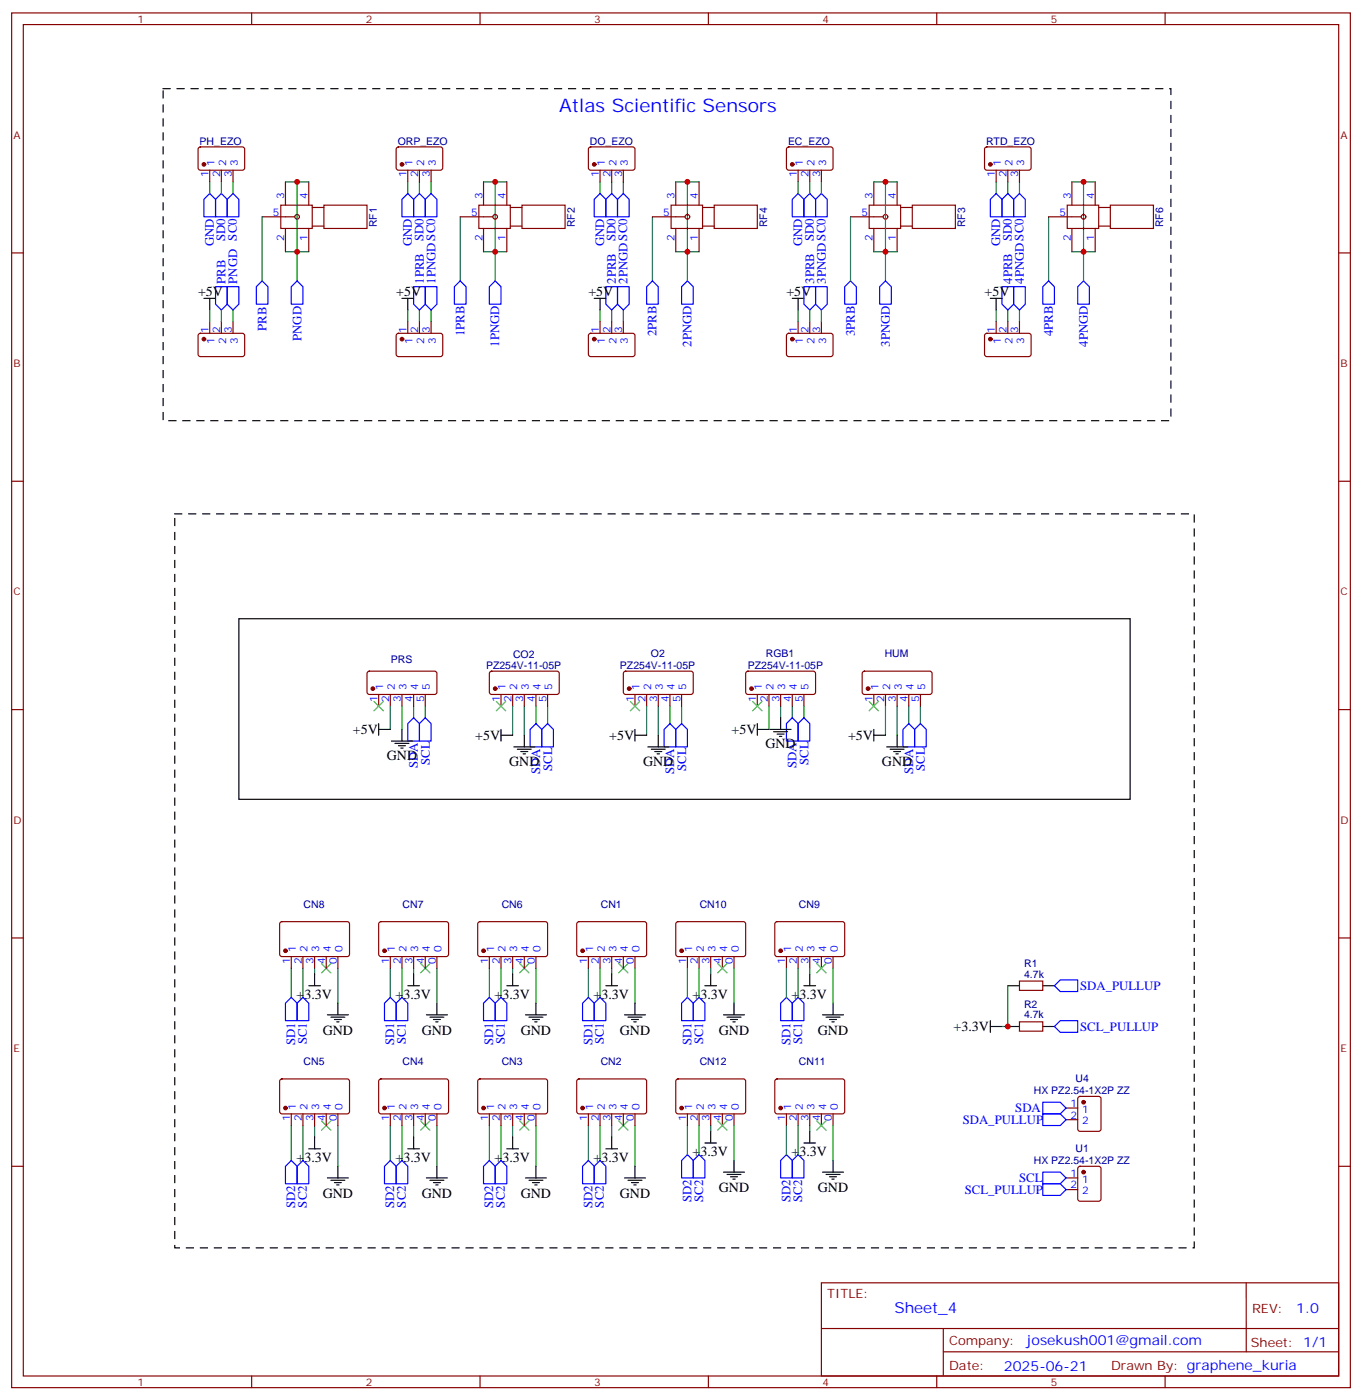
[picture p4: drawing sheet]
<svg xmlns="http://www.w3.org/2000/svg" width="412mm" height="424mm" viewBox="0 0 412 424" stroke-linecap="round" stroke-linejoin="round" font-family="sans-serif">
<g fill="none" stroke="#870000" stroke-width=".35">
<path d="M3.5 3.9h405.4v416.3h-405.4zM7.1 7.4h398.2v409.3h-398.2zM76.2 3.9v3.5M145.3 3.9v3.5M214.5 3.9v3.5M283.6 3.9v3.5M352.8 3.9v3.5M60.2 44.7l.5-.2h13l.4 .7-.1 5.9-.6 .4h-13l-.4-.7v-5.6zM63.5 51.5v3.6M67 51.5v3.6M70.6 51.5v3.6M86.4 55.1v7"/>
<path d="M93.5 55.1v7M120.2 44.7l.4-.2h13l.5 .7-.1 5.9-.7 .4h-12.9l-.5-.7v-5.6zM123.5 51.5v3.6M127 51.5v3.6M130.5 51.5v3.6M146.4 55.1v7M153.5 55.1v7M178.4 44.7l.5-.2h12.9l.5 .7-.1 5.9-.6 .4h-13l-.4-.7v-5.6zM181.7 51.5v3.6M185.2 51.5v3.6M188.7 51.5v3.6M204.6 55.1v7"/>
<path d="M211.7 55.1v7M238.4 44.7l.4-.2h13l.4 .7v5.9l-.7 .4h-12.9l-.5-.7v-5.6zM241.7 51.5v3.6M245.2 51.5v3.6M248.7 51.5v3.6M264.6 55.1v7M271.6 55.1v7M298.3 44.7l.5-.2h13l.4 .7-.1 5.9-.6 .4h-13l-.4-.7v-5.6zM301.6 51.5v3.6M305.2 51.5v3.6M308.7 51.5v3.6M324.6 55.1v7"/>
<path d="M331.6 55.1v7M3.5 76.6h3.6M79.4 65.7h9.9M85 62.1h9.5v7.1h-9.5zM86.4 69.2v7M93.5 69.2v7M94.5 62.8h3.6M94.5 68.5h3.6M98.1 62.1h13v7.1h-13zM139.3 65.7h9.9M145 62.1h9.5v7.1h-9.5zM146.4 69.2v7"/>
<path d="M153.5 69.2v7M154.5 62.8h3.5M154.5 68.5h3.5M158 62.1h13.1v7.1h-13.1zM197.6 65.7h9.8M203.2 62.1h9.5v7.1h-9.5zM204.6 69.2v7M211.7 69.2v7M212.7 62.8h3.6M212.7 68.5h3.6M216.3 62.1h13v7.1h-13zM257.5 65.7h9.9"/>
<path d="M263.2 62.1h9.5v7.1h-9.5zM264.6 69.2v7M271.6 69.2v7M272.7 62.8h3.5M272.7 68.5h3.5M276.2 62.1h13.1v7.1h-13.1zM317.5 65.7h9.9M323.1 62.1h9.6v7.1h-9.6zM324.6 69.2v7M331.6 69.2v7M332.7 62.8h3.5M332.7 68.5h3.5"/>
<path d="M336.2 62.1h13v7.1h-13zM405.3 76.6h3.6M63.5 97.4v3.5M67 97.4v3.5M70.6 97.4v3.5M123.5 97.4v3.5M127 97.4v3.5M130.5 97.4v3.5M181.7 97.4v3.5M185.2 97.4v3.5M188.7 97.4v3.5M241.7 97.4v3.5"/>
<path d="M245.2 97.4v3.5M248.7 97.4v3.5M301.6 97.4v3.5M305.2 97.4v3.5M308.7 97.4v3.5M60.2 101.1l.5-.2 13 .1 .4 .6-.1 6-.6 .4-13-.1-.4-.6v-5.7zM120.2 101.1l.4-.2 13 .1 .5 .6-.1 6-.7 .4-12.9-.1-.5-.6v-5.7zM178.4 101.1l.5-.2 12.9 .1 .5 .6-.1 6-.6 .4-13-.1-.4-.6v-5.7zM238.4 101.1l.4-.2 13 .1 .4 .6v6l-.7 .4-12.9-.1-.5-.6v-5.7zM298.3 101.1l.5-.2 13 .1 .4 .6-.1 6-.6 .4-13-.1-.4-.6v-5.7zM3.5 145.7h3.6M405.3 145.7h3.6"/>
<path d="M3.5 214.9h3.6M111.4 203.4l.4-.2 20.1 .1 .4 .6-.1 6-.6 .4-20-.1-.5-.6v-5.7zM114.7 210.3v3.5M118.2 210.3v3.5M121.7 210.3v3.5M125.2 210.3v3.5M128.8 210.3v3.5M148.4 203.4l.5-.2 20 .1 .4 .6v6l-.7 .4-20-.1-.4-.6v-5.7zM151.7 210.3v3.5M155.2 210.3v3.5M158.7 210.3v3.5M162.3 210.3v3.5"/>
<path d="M165.8 210.3v3.5M189 203.4l.4-.2 20.1 .1 .4 .6-.1 6-.6 .4-20-.1-.5-.6v-5.7zM192.3 210.3v3.5M195.8 210.3v3.5M199.3 210.3v3.5M202.8 210.3v3.5M206.4 210.3v3.5M226 203.4l.5-.2 20 .1 .4 .6v6l-.7 .4-20-.1-.4-.6v-5.7zM229.3 210.3v3.5M232.8 210.3v3.5M236.4 210.3v3.5M239.9 210.3v3.5"/>
<path d="M243.4 210.3v3.5M261.3 203.4l.5-.2 20 .1 .4 .6v6l-.7 .4-20-.1-.4-.6v-5.7zM264.6 210.3v3.5M268.1 210.3v3.5M271.6 210.3v3.5M275.2 210.3v3.5M278.7 210.3v3.5M405.3 214.9h3.6M84.9 279.3l.5-.2h20l.4 .7v9.4l-.7 .5-20-.1-.4-.6v-9.2zM114.9 279.3l.5-.2h20l.4 .7v9.4l-.7 .5-20-.1-.4-.6v-9.2zM144.9 279.3l.4-.2h20.1l.4 .7-.1 9.4-.6 .5-20-.1-.5-.6v-9.2zM174.9 279.3l.4-.2h20.1l.4 .7-.1 9.4-.6 .5-20-.1-.5-.6v-9.2z"/>
<path d="M204.8 279.3l.5-.2h20l.5 .7-.1 9.4-.6 .5-20.1-.1-.4-.6v-9.2zM234.8 279.3l.5-.2h20l.5 .7-.1 9.4-.6 .5-20.1-.1-.4-.6v-9.2zM3.5 284h3.6M88.2 289.7v3.5M91.7 289.7v3.5M95.2 289.7v3.5M98.8 289.7v3.5M102.3 289.7v3.5M118.2 289.7v3.5M121.7 289.7v3.5M125.2 289.7v3.5M128.8 289.7v3.5"/>
<path d="M132.3 289.7v3.5M148.2 289.7v3.5M151.7 289.7v3.5M155.2 289.7v3.5M158.7 289.7v3.5M162.3 289.7v3.5M178.2 289.7v3.5M181.7 289.7v3.5M185.2 289.7v3.5M188.7 289.7v3.5M192.3 289.7v3.5M208.1 289.7v3.5"/>
<path d="M211.7 289.7v3.5M215.2 289.7v3.5M218.7 289.7v3.5M222.2 289.7v3.5M238.1 289.7v3.5M241.7 289.7v3.5M245.2 289.7v3.5M248.7 289.7v3.5M252.2 289.7v3.5M308.7 297.1h7v2.8h-7zM405.3 284h3.6M308.7 309.4h7v2.8h-7z"/>
<path d="M84.9 326.9l.5-.2 20 .1 .4 .6v9.5l-.7 .4-20-.1-.4-.6v-9.2zM88.2 337.3v3.5M91.7 337.3v3.5M95.2 337.3v3.5M98.8 337.3v3.5M102.3 337.3v3.5M114.9 326.9l.5-.2 20 .1 .4 .6v9.5l-.7 .4-20-.1-.4-.6v-9.2zM118.2 337.3v3.5M121.7 337.3v3.5M125.2 337.3v3.5M128.8 337.3v3.5M132.3 337.3v3.5"/>
<path d="M144.9 326.9l.4-.2 20.1 .1 .4 .6-.1 9.5-.6 .4-20-.1-.5-.6v-9.2zM148.2 337.3v3.5M151.7 337.3v3.5M155.2 337.3v3.5M158.7 337.3v3.5M162.3 337.3v3.5M174.9 326.9l.4-.2 20.1 .1 .4 .6-.1 9.5-.6 .4-20-.1-.5-.6v-9.2zM178.2 337.3v3.5M181.7 337.3v3.5M185.2 337.3v3.5M188.7 337.3v3.5M192.3 337.3v3.5"/>
<path d="M204.8 326.9l.5-.2 20 .1 .5 .6-.1 9.5-.6 .4-20.1-.1-.4-.6v-9.2zM208.1 337.3v3.5M211.7 337.3v3.5M215.2 337.3v3.5M218.7 337.3v3.5M222.2 337.3v3.5M234.8 326.9l.5-.2 20 .1 .5 .6-.1 9.5-.6 .4-20.1-.1-.4-.6v-9.2zM238.1 337.3v3.5M241.7 337.3v3.5M245.2 337.3v3.5M248.7 337.3v3.5M252.2 337.3v3.5"/>
<path d="M322.8 335.5h3.5M322.8 339.1h3.5M326.6 332.2l.4-.2h5.7l.6 .4 .1 9.5-.5 .6-5.9 .1-.6-.5-.1-9.4zM3.5 353.2h3.6M322.8 356.7h3.5M326.6 353.4l.4-.2h5.7l.6 .4 .1 9.4-.5 .7h-5.9l-.6-.4-.1-9.4zM405.3 353.2h3.6M322.8 360.2h3.5M248.7 388.4h156.6v28.3h-156.6zM377.3 388.5v20.8M76.2 416.7v3.5M145.3 416.7v3.5"/>
<path d="M214.5 416.7v3.5M248.7 402.3h156.5M283.6 416.7v3.5M285.6 409.3h119.6M285.6 402.3v14.1M352.8 416.7v3.5"/>
<circle cx="90" cy="65.7" r=".71"/>
<circle cx="149.9" cy="65.7" r=".71"/>
<circle cx="208.1" cy="65.7" r=".71"/>
<circle cx="268.1" cy="65.7" r=".71"/>
<circle cx="328.1" cy="65.7" r=".71"/>
</g>
<g fill="#870000" stroke="#870000" stroke-width=".35">
<circle cx="328.1" cy="333.8" r=".53"/>
<circle cx="328.1" cy="354.9" r=".53"/>
<circle cx="227.5" cy="208.5" r=".53"/>
<circle cx="112.9" cy="208.5" r=".53"/>
<circle cx="262.8" cy="208.5" r=".53"/>
<circle cx="190.5" cy="208.5" r=".53"/>
<circle cx="149.9" cy="208.5" r=".53"/>
<circle cx="86.4" cy="287.9" r=".53"/>
<circle cx="116.4" cy="287.9" r=".53"/>
<circle cx="146.4" cy="287.9" r=".53"/>
<circle cx="86.4" cy="335.5" r=".53"/>
<circle cx="116.4" cy="335.5" r=".53"/>
<circle cx="146.4" cy="335.5" r=".53"/>
<circle cx="176.4" cy="335.5" r=".53"/>
<circle cx="176.4" cy="287.9" r=".53"/>
<circle cx="61.7" cy="49.8" r=".53"/>
<circle cx="61.7" cy="102.7" r=".53"/>
<circle cx="121.7" cy="102.7" r=".53"/>
<circle cx="121.7" cy="49.8" r=".53"/>
<circle cx="239.9" cy="49.8" r=".53"/>
<circle cx="239.9" cy="102.7" r=".53"/>
<circle cx="179.9" cy="102.7" r=".53"/>
<circle cx="179.9" cy="49.8" r=".53"/>
<circle cx="299.9" cy="102.7" r=".53"/>
<circle cx="299.9" cy="49.8" r=".53"/>
<circle cx="236.4" cy="287.9" r=".53"/>
<circle cx="206.4" cy="287.9" r=".53"/>
<circle cx="236.4" cy="335.5" r=".53"/>
<circle cx="206.4" cy="335.5" r=".53"/>
</g>
<g fill="none" stroke="#00f" stroke-width=".35">
<path d="M63.5 58.6l1.8 1.8v5.3h-3.6v-5.3zM67 58.6l1.8 1.8v5.3h-3.5v-5.3zM70.6 58.6l1.7 1.8v5.3h-3.5v-5.3zM123.5 58.6l1.7 1.8v5.3h-3.5v-5.3zM127 58.6l1.8 1.8v5.3h-3.6v-5.3zM130.5 58.6l1.8 1.8v5.3h-3.5v-5.3zM181.7 58.6l1.7 1.8v5.3h-3.5v-5.3zM185.2 58.6l1.8 1.8v5.3h-3.6v-5.3zM188.7 58.6l1.8 1.8v5.3h-3.5v-5.3zM241.7 58.6l1.7 1.8v5.3h-3.5v-5.3zM245.2 58.6l1.7 1.8v5.3h-3.5v-5.3zM248.7 58.6l1.8 1.8v5.3h-3.6v-5.3z"/>
<path d="M301.6 58.6l1.8 1.8v5.3h-3.5v-5.3zM305.2 58.6l1.7 1.8v5.3h-3.5v-5.3zM308.7 58.6l1.7 1.8v5.3h-3.5v-5.3zM65.3 86.8h3.5v5.3l-1.8 1.8-1.7-1.8zM68.8 86.8h3.5v5.3l-1.7 1.8-1.8-1.8zM79.4 85.1l1.7 1.7v5.3h-3.5v-5.3zM90 85.1l1.7 1.7v5.3h-3.5v-5.3zM125.2 86.8h3.6v5.3l-1.8 1.8-1.8-1.8zM128.8 86.8h3.5v5.3l-1.8 1.8-1.7-1.8zM139.3 85.1l1.8 1.7v5.3h-3.5v-5.3zM149.9 85.1l1.8 1.7v5.3h-3.5v-5.3zM183.4 86.8h3.6v5.3l-1.8 1.8-1.8-1.8z"/>
<path d="M187 86.8h3.5v5.3l-1.8 1.8-1.7-1.8zM197.6 85.1l1.7 1.7v5.3h-3.5v-5.3zM208.1 85.1l1.8 1.7v5.3h-3.5v-5.3zM243.4 86.8h3.5v5.3l-1.7 1.8-1.8-1.8zM246.9 86.8h3.6v5.3l-1.8 1.8-1.8-1.8zM257.5 85.1l1.8 1.7v5.3h-3.5v-5.3zM268.1 85.1l1.8 1.7v5.3h-3.6v-5.3zM303.4 86.8h3.5v5.3l-1.7 1.8-1.8-1.8zM306.9 86.8h3.5v5.3l-1.7 1.8-1.8-1.8zM317.5 85.1l1.8 1.7v5.3h-3.6v-5.3zM328.1 85.1l1.7 1.7v5.3h-3.5v-5.3zM125.2 217.3l1.8 1.8v5.3h-3.5v-5.3z"/>
<path d="M127 219.1l1.8-1.8 1.7 1.8v5.3h-3.5zM162.3 219.1l1.7 1.8v5.3h-3.5v-5.3zM165.8 219.1l1.8 1.8v5.3h-3.6v-5.3zM202.8 219.1l1.8 1.8v5.3h-3.5v-5.3zM206.4 219.1l1.7 1.8v5.3h-3.5v-5.3zM239.9 217.3l1.8 1.8v5.3h-3.6v-5.3zM243.4 217.3l1.8 1.8v5.3h-3.5v-5.3zM275.2 219.1l1.7 1.8v5.3h-3.5v-5.3zM278.7 219.1l1.8 1.8v5.3h-3.6v-5.3zM319.3 298.5l1.7-1.8h5.3v3.5h-5.3zM86.4 303.8l1.8-1.8 1.8 1.8v5.3h-3.6zM90 303.8l1.7-1.8 1.8 1.8v5.3h-3.5z"/>
<path d="M116.4 303.8l1.8-1.8 1.7 1.8v5.3h-3.5zM121.7 302l1.8 1.8v5.3h-3.6v-5.3zM146.4 303.8l1.8-1.8 1.7 1.8v5.3h-3.5zM151.7 302l1.8 1.8v5.3h-3.6v-5.3zM178.2 302l1.7 1.8v5.3h-3.5v-5.3zM179.9 303.8l1.8-1.8 1.7 1.8v5.3h-3.5zM208.1 302l1.8 1.8v5.3h-3.5v-5.3zM211.7 302l1.7 1.8v5.3h-3.5v-5.3zM238.1 302l1.8 1.8v5.3h-3.5v-5.3zM241.7 302l1.7 1.8v5.3h-3.5v-5.3zM319.3 310.8l1.7-1.7h5.3v3.5h-5.3zM315.7 333.8h5.3l1.8 1.7-1.8 1.8h-5.3z"/>
<path d="M315.7 337.3h5.3l1.8 1.8-1.8 1.7h-5.3zM88.2 351.4l1.8 1.8v5.3h-3.6v-5.3zM91.7 351.4l1.8 1.8v5.3h-3.5v-5.3zM118.2 351.4l1.7 1.8v5.3h-3.5v-5.3zM121.7 351.4l1.8 1.8v5.3h-3.6v-5.3zM148.2 351.4l1.7 1.8v5.3h-3.5v-5.3zM151.7 351.4l1.8 1.8v5.3h-3.6v-5.3zM178.2 351.4l1.7 1.8v5.3h-3.5v-5.3zM181.7 351.4l1.7 1.8v5.3h-3.5v-5.3zM208.1 349.6l1.8 1.8v5.3h-3.5v-5.3zM211.7 349.6l1.7 1.8v5.3h-3.5v-5.3zM238.1 349.6l1.8 1.8v5.3h-3.5v-5.3z"/>
<path d="M241.7 349.6l1.7 1.8v5.3h-3.5v-5.3zM315.7 358.5h5.3l1.8 1.7-1.8 1.8h-5.3zM315.7 354.9h5.3l1.8 1.8-1.8 1.8h-5.3z"/>
</g>
<g fill="none" stroke="#3c3" stroke-width=".35">
<path d="M113.2 212.4l2.9 2.8M116.1 212.4l-2.9 2.8M150.3 212.4l2.8 2.8M153.1 212.4l-2.8 2.8M190.9 212.4l2.8 2.8M193.7 212.4l-2.8 2.8M227.9 212.4l2.8 2.8M230.7 212.4l-2.8 2.8M263.2 212.4l2.8 2.8M266 212.4l-2.8 2.8M97.4 291.8l2.8 2.8M100.2 291.8l-2.8 2.8"/>
<path d="M127.4 291.8l2.8 2.8M130.2 291.8l-2.8 2.8M157.3 291.8l2.9 2.8M160.2 291.8l-2.9 2.8M187.3 291.8l2.8 2.8M190.1 291.8l-2.8 2.8M217.3 291.8l2.8 2.8M220.1 291.8l-2.8 2.8M247.3 291.8l2.8 2.8M250.1 291.8l-2.8 2.8M97.4 339.4l2.8 2.8M100.2 339.4l-2.8 2.8"/>
<path d="M127.4 339.4l2.8 2.8M130.2 339.4l-2.8 2.8M157.3 339.4l2.9 2.8M160.2 339.4l-2.9 2.8M187.3 339.4l2.8 2.8M190.1 339.4l-2.8 2.8M217.3 339.4l2.8 2.8M220.1 339.4l-2.8 2.8M247.3 339.4l2.8 2.8M250.1 339.4l-2.8 2.8"/>
</g>
<g fill="none" stroke="#008700" stroke-width=".35">
<path d="M63.5 55.1v3.5M67 55.1v3.5M70.6 55.1v3.5M86.4 55.1h7.1M90 55.1v30M123.5 55.1v3.5M127 55.1v3.5M130.5 55.1v3.5M146.4 55.1h7.1M149.9 55.1v30M181.7 55.1v3.5M185.2 55.1v3.5"/>
<path d="M188.7 55.1v3.5M204.6 55.1h7.1M208.1 55.1v30M241.7 55.1v3.5M245.2 55.1v3.5M248.7 55.1v3.5M264.6 55.1h7M268.1 55.1v30M301.6 55.1v3.5M305.2 55.1v3.5M308.7 55.1v3.5M324.6 55.1h7"/>
<path d="M328.1 55.1v30M79.4 65.7v19.4M86.4 76.2h7.1M139.3 65.7v19.4M146.4 76.2h7.1M197.6 65.7v19.4M204.6 76.2h7.1M257.5 65.7v19.4M264.6 76.2h7M317.5 65.7v19.4M324.6 76.2h7M63.5 93.9v3.5"/>
<path d="M67 93.9v3.5M70.6 93.9v3.5M123.5 93.9v3.5M127 93.9v3.5M130.5 93.9v3.5M181.7 93.9v3.5M185.2 93.9v3.5M188.7 93.9v3.5M241.7 93.9v3.5M245.2 93.9v3.5M248.7 93.9v3.5M301.6 93.9v3.5"/>
<path d="M305.2 93.9v3.5M308.7 93.9v3.5M118.2 213.8v7.1M121.7 213.8v7.1M125.2 213.8v3.5M128.8 213.8v3.5M155.2 213.8v8.8M158.7 213.8v8.8M162.3 213.8v5.3M165.8 213.8v5.3M195.8 213.8v8.8M199.3 213.8v8.8"/>
<path d="M202.8 213.8v5.3M206.4 213.8v5.3M232.8 213.8v7.1M236.4 213.8v3.5M239.9 213.8v3.5M243.4 213.8v3.5M268.1 213.8v8.8M271.6 213.8v8.8M275.2 213.8v5.3M278.7 213.8v5.3M88.2 293.2v8.8M91.7 293.2v8.8"/>
<path d="M95.2 293.2v1.8M102.3 293.2v10.6M118.2 293.2v8.8M121.7 293.2v8.8M125.2 293.2v1.8M132.3 293.2v10.6M148.2 293.2v8.8M151.7 293.2v8.8M155.2 293.2v1.8M162.3 293.2v10.6M178.2 293.2v8.8M181.7 293.2v8.8"/>
<path d="M185.2 293.2v1.8M192.3 293.2v10.6M208.1 293.2v8.8M211.7 293.2v8.8M215.2 293.2v1.8M222.2 293.2v10.6M238.1 293.2v8.8M241.7 293.2v8.8M245.2 293.2v1.8M252.2 293.2v10.6M305.2 298.5v12.3h-1.8M88.2 340.8v10.6"/>
<path d="M91.7 340.8v10.6M95.2 340.8v3.5M102.3 340.8v12.4M118.2 340.8v10.6M121.7 340.8v10.6M125.2 340.8v3.5M132.3 340.8v12.4M148.2 340.8v10.6M151.7 340.8v10.6M155.2 340.8v3.5M162.3 340.8v12.4M178.2 340.8v10.6"/>
<path d="M181.7 340.8v10.6M185.2 340.8v3.5M192.3 340.8v12.4M208.1 340.8v8.8M211.7 340.8v8.8M215.2 340.8v1.8M222.2 340.8v10.6M238.1 340.8v8.8M241.7 340.8v8.8M245.2 340.8v1.8M252.2 340.8v10.6"/>
</g>
<g fill="none" stroke="#000" stroke-width=".35">
<path d="M61.7 90.3h3.6M63.5 90.3v3.6M121.7 90.3h3.5M123.5 90.3v3.6M179.9 90.3h3.5M181.7 90.3v3.6M239.9 90.3h3.5M241.7 90.3v3.6M299.9 90.3h3.5M301.6 90.3v3.6M72.3 187.4h269.9v54.6h-269.9zM114.7 219.1v3.5"/>
<path d="M229.3 219.1v3.5M236.4 217.3v3.6M114.7 220.9h3.5M118.5 224.4h6.4M119.6 225.1h4.2M120.6 225.8h2.2M121.4 226.5h.7M121.7 220.9v3.5M151.7 222.6h3.5M151.7 220.9v3.5M155.6 226.2h6.3M156.6 226.9h4.3"/>
<path d="M157.7 227.6h2.1M158.4 228.3h.7M158.7 222.6v3.6M192.3 220.9v3.5M192.3 222.6h3.5M196.1 226.2h6.4M197.2 226.9h4.2M198.3 227.6h2.1M199 228.3h.7M199.3 222.6v3.6M229.3 220.9h3.5M233.2 220.9h6.3"/>
<path d="M234.2 221.6h4.3M235.3 222.3h2.1M236 223h.7M264.6 222.6h3.5M264.6 220.9v3.5M268.5 226.2h6.3M269.5 226.9h4.3M270.6 227.6h2.1M271.3 228.3h.7M271.6 222.6v3.6M93.5 298.5h3.5M95.2 295v3.5"/>
<path d="M123.5 298.5h3.5M125.2 295v3.5M153.5 298.5h3.5M155.2 295v3.5M183.4 298.5h3.6M185.2 295v3.5M213.4 298.5h3.6M215.2 295v3.5M243.4 298.5h3.5M245.2 295v3.5M305.2 298.5h3.5M315.7 298.5h3.6"/>
<path d="M99.1 307.3h6.4M100.2 308h4.2M101.2 308.7h2.2M102 309.4h.7M102.3 303.8v3.5M129.1 307.3h6.4M130.2 308h4.2M131.2 308.7h2.1M131.9 309.4h.7M132.3 303.8v3.5M159.1 307.3h6.4M160.2 308h4.2"/>
<path d="M161.2 308.7h2.1M161.9 309.4h.7M162.3 303.8v3.5M189.1 307.3h6.3M190.1 308h4.3M191.2 308.7h2.1M191.9 309.4h.7M192.3 303.8v3.5M219.1 307.3h6.3M220.1 308h4.3M221.2 308.7h2.1M221.9 309.4h.7"/>
<path d="M222.2 303.8v3.5M249.1 307.3h6.3M250.1 308h4.3M251.2 308.7h2.1M251.9 309.4h.7M252.2 303.8v3.5M299.9 310.8h3.5M299.9 309.1v3.5M305.2 310.8h3.5M315.7 310.8h3.6M93.5 347.9h3.5M95.2 344.3v3.6"/>
<path d="M99.1 356.7h6.4M100.2 357.4h4.2M101.2 358.1h2.2M102 358.8h.7M102.3 353.2v3.5M123.5 347.9h3.5M125.2 344.3v3.6M129.1 356.7h6.4M130.2 357.4h4.2M131.2 358.1h2.1M131.9 358.8h.7M132.3 353.2v3.5"/>
<path d="M153.5 347.9h3.5M155.2 344.3v3.6M159.1 356.7h6.4M160.2 357.4h4.2M161.2 358.1h2.1M161.9 358.8h.7M162.3 353.2v3.5M183.4 347.9h3.6M185.2 344.3v3.6M189.1 356.7h6.3M190.1 357.4h4.3M191.2 358.1h2.1"/>
<path d="M191.9 358.8h.7M192.3 353.2v3.5M213.4 346.1h3.6M215.2 342.6v3.5M219.1 354.9h6.3M220.1 355.6h4.3M221.2 356.3h2.1M221.9 357h.7M222.2 351.4v3.5M243.4 346.1h3.5M245.2 342.6v3.5M249.1 354.9h6.3"/>
<path d="M250.1 355.6h4.3M251.2 356.3h2.1M251.9 357h.7M252.2 351.4v3.5"/>
</g>
<path d="M49.4 26.8h305.1v100.6h-305.1zM52.9 155.6h308.7v222.3h-308.7z" fill="none" stroke="#000" stroke-width=".35" stroke-dasharray="2.1 2.1"/>
<g fill="#c00">
<circle cx="305.2" cy="310.8" r=".88"/>
<circle cx="90" cy="55.1" r=".88"/>
<circle cx="90" cy="76.2" r=".88"/>
<circle cx="149.9" cy="76.2" r=".88"/>
<circle cx="149.9" cy="55.1" r=".88"/>
<circle cx="268.1" cy="55.1" r=".88"/>
<circle cx="268.1" cy="76.2" r=".88"/>
<circle cx="208.1" cy="76.2" r=".88"/>
<circle cx="208.1" cy="55.1" r=".88"/>
<circle cx="328.1" cy="76.2" r=".88"/>
<circle cx="328.1" cy="55.1" r=".88"/>
</g>
<text font-size="5.6" fill="#00f" x="169.3" y="33.9">Atlas Scientific Sensors</text>
<text font-size="4.6" fill="#00f" x="270.8" y="397.5">Sheet_4</text>
<g font-size="4.2">
<text x="60" y="89.6">+5V</text>
<text x="119.9" y="89.6">+5V</text>
<text x="178.2" y="89.6">+5V</text>
<text x="238.1" y="89.6">+5V</text>
<text x="298.1" y="89.6">+5V</text>
<text x="106.8" y="222.3">+5V</text>
<text x="143.9" y="224">+5V</text>
<text x="184.4" y="224">+5V</text>
<text x="221.5" y="222.3">+5V</text>
<text x="231.8" y="226.5">GND</text>
<text x="256.8" y="224">+5V</text>
<text x="117.1" y="230">GND</text>
<text x="154.2" y="231.8">GND</text>
<text x="194.7" y="231.8">GND</text>
<text x="267.1" y="231.8">GND</text>
<text x="89.8" y="302.4">+3.3V</text>
<text x="119.8" y="302.4">+3.3V</text>
<text x="149.7" y="302.4">+3.3V</text>
<text x="179.7" y="302.4">+3.3V</text>
<text x="209.7" y="302.4">+3.3V</text>
<text x="239.7" y="302.4">+3.3V</text>
<text x="97.7" y="313.4">GND</text>
<text x="127.7" y="313.4">GND</text>
<text x="157.7" y="313.4">GND</text>
<text x="187.7" y="313.4">GND</text>
<text x="217.7" y="313.4">GND</text>
<text x="247.6" y="313.4">GND</text>
<text x="288.7" y="312.2">+3.3V</text>
<text x="89.8" y="351.8">+3.3V</text>
<text x="119.8" y="351.8">+3.3V</text>
<text x="149.7" y="351.8">+3.3V</text>
<text x="179.7" y="351.8">+3.3V</text>
<text x="209.7" y="350.1">+3.3V</text>
<text x="239.7" y="350.1">+3.3V</text>
<text x="97.7" y="362.8">GND</text>
<text x="127.7" y="362.8">GND</text>
<text x="157.7" y="362.8">GND</text>
<text x="187.7" y="362.8">GND</text>
<text x="217.7" y="361">GND</text>
<text x="247.6" y="361">GND</text>
</g>
<g font-size="4.2" fill="#00f">
<text x="392.5" y="397.7">1.0</text>
<text x="310.9" y="407.3">josekush001@gmail.com</text>
<text x="304" y="415.1">2025-06-21</text>
</g>
<g font-size="3.9" fill="#00f">
<text x="64.8" y="74.5" transform="rotate(-90 64.8 74.5)">GND</text>
<text x="68.2" y="73" transform="rotate(-90 68.2 73)">SD0</text>
<text x="124.7" y="74.5" transform="rotate(-90 124.7 74.5)">GND</text>
<text x="128.2" y="73" transform="rotate(-90 128.2 73)">SD0</text>
<text x="182.9" y="74.5" transform="rotate(-90 182.9 74.5)">GND</text>
<text x="186.4" y="73" transform="rotate(-90 186.4 73)">SD0</text>
<text x="242.9" y="74.5" transform="rotate(-90 242.9 74.5)">GND</text>
<text x="246.4" y="73" transform="rotate(-90 246.4 73)">SD0</text>
<text x="302.9" y="74.5" transform="rotate(-90 302.9 74.5)">GND</text>
<text x="306.4" y="73" transform="rotate(-90 306.4 73)">SD0</text>
<text x="68.3" y="85.9" transform="rotate(-90 68.3 85.9)">PRB</text>
<text x="71.9" y="85.9" transform="rotate(-90 71.9 85.9)">PNGD SC0</text>
<text x="128.3" y="85.9" transform="rotate(-90 128.3 85.9)">1PRB</text>
<text x="131.8" y="85.9" transform="rotate(-90 131.8 85.9)">1PNGDSC0</text>
<text x="186.5" y="85.9" transform="rotate(-90 186.5 85.9)">2PRB</text>
<text x="190" y="85.9" transform="rotate(-90 190 85.9)">2PNGDSC0</text>
<text x="246.5" y="85.9" transform="rotate(-90 246.5 85.9)">3PRB</text>
<text x="250" y="85.9" transform="rotate(-90 250 85.9)">3PNGDSC0</text>
<text x="306.4" y="85.9" transform="rotate(-90 306.4 85.9)">4PRB</text>
<text x="310" y="85.9" transform="rotate(-90 310 85.9)">4PNGDSC0</text>
<text x="80.7" y="100.1" transform="rotate(-90 80.7 100.1)">PRB</text>
<text x="140.6" y="101.8" transform="rotate(-90 140.6 101.8)">1PRB</text>
<text x="198.8" y="101.8" transform="rotate(-90 198.8 101.8)">2PRB</text>
<text x="258.8" y="101.8" transform="rotate(-90 258.8 101.8)">3PRB</text>
<text x="318.8" y="101.8" transform="rotate(-90 318.8 101.8)">4PRB</text>
<text x="91.3" y="103.3" transform="rotate(-90 91.3 103.3)">PNGD</text>
<text x="151.2" y="104.9" transform="rotate(-90 151.2 104.9)">1PNGD</text>
<text x="209.4" y="104.9" transform="rotate(-90 209.4 104.9)">2PNGD</text>
<text x="269.4" y="104.9" transform="rotate(-90 269.4 104.9)">3PNGD</text>
<text x="329.3" y="104.9" transform="rotate(-90 329.3 104.9)">4PNGD</text>
<text x="126.5" y="232.6" transform="rotate(-90 126.5 232.6)">SDA</text>
<text x="130.1" y="231.6" transform="rotate(-90 130.1 231.6)">SCL</text>
<text x="167.2" y="233.4" transform="rotate(-90 167.2 233.4)">SCL</text>
<text x="207.7" y="233.4" transform="rotate(-90 207.7 233.4)">SCL</text>
<text x="241.2" y="232.6" transform="rotate(-90 241.2 232.6)">SDA</text>
<text x="244.8" y="231.6" transform="rotate(-90 244.8 231.6)">SCL</text>
<text x="280.1" y="233.4" transform="rotate(-90 280.1 233.4)">SCL</text>
<text x="163.6" y="234.4" transform="rotate(-90 163.6 234.4)">SDA</text>
<text x="204.1" y="234.4" transform="rotate(-90 204.1 234.4)">SDA</text>
<text x="276.4" y="234.4" transform="rotate(-90 276.4 234.4)">SDA</text>
<text x="327" y="299.7">SDA_PULLUP</text>
<text x="89.4" y="316.5" transform="rotate(-90 89.4 316.5)">SD1</text>
<text x="92.9" y="316.3" transform="rotate(-90 92.9 316.3)">SC1</text>
<text x="119.4" y="316.5" transform="rotate(-90 119.4 316.5)">SD1</text>
<text x="122.9" y="316.3" transform="rotate(-90 122.9 316.3)">SC1</text>
<text x="149.4" y="316.5" transform="rotate(-90 149.4 316.5)">SD1</text>
<text x="152.9" y="316.3" transform="rotate(-90 152.9 316.3)">SC1</text>
<text x="179.4" y="316.5" transform="rotate(-90 179.4 316.5)">SD1</text>
<text x="182.9" y="316.3" transform="rotate(-90 182.9 316.3)">SC1</text>
<text x="209.3" y="316.5" transform="rotate(-90 209.3 316.5)">SD1</text>
<text x="212.9" y="316.3" transform="rotate(-90 212.9 316.3)">SC1</text>
<text x="239.3" y="316.5" transform="rotate(-90 239.3 316.5)">SD1</text>
<text x="242.9" y="316.3" transform="rotate(-90 242.9 316.3)">SC1</text>
<text x="327" y="312.1">SCL_PULLUP</text>
<text x="291.5" y="340.5">SDA_PULLUP</text>
<text x="307.4" y="336.7">SDA</text>
<text x="308.5" y="358.1">SCL</text>
<text x="89.4" y="365.9" transform="rotate(-90 89.4 365.9)">SD2</text>
<text x="92.9" y="365.7" transform="rotate(-90 92.9 365.7)">SC2</text>
<text x="119.4" y="365.9" transform="rotate(-90 119.4 365.9)">SD2</text>
<text x="122.9" y="365.7" transform="rotate(-90 122.9 365.7)">SC2</text>
<text x="149.4" y="365.9" transform="rotate(-90 149.4 365.9)">SD2</text>
<text x="152.9" y="365.7" transform="rotate(-90 152.9 365.7)">SC2</text>
<text x="179.4" y="365.9" transform="rotate(-90 179.4 365.9)">SD2</text>
<text x="182.9" y="365.7" transform="rotate(-90 182.9 365.7)">SC2</text>
<text x="209.3" y="364.1" transform="rotate(-90 209.3 364.1)">SD2</text>
<text x="212.9" y="363.9" transform="rotate(-90 212.9 363.9)">SC2</text>
<text x="239.3" y="364.1" transform="rotate(-90 239.3 364.1)">SD2</text>
<text x="242.9" y="363.9" transform="rotate(-90 242.9 363.9)">SC2</text>
<text x="292.1" y="361.7">SCL_PULLUP</text>
</g>
<g font-size="3.9" fill="#800">
<text x="250.5" y="393">TITLE:</text>
<text x="379.1" y="397.7">REV:</text>
<text x="287.4" y="407.2">Company:</text>
<text x="378.7" y="407.8">Sheet: 1/1</text>
<text x="287.4" y="414.9">Date:</text>
<text x="336.4" y="415">Drawn By: graphene_kuria</text>
</g>
<g font-size="3.2" fill="#800">
<text x="41.6" y="6.9">1</text>
<text x="110.8" y="6.9">2</text>
<text x="179.9" y="6.9">3</text>
<text x="249.1" y="6.9">4</text>
<text x="318.2" y="6.9">5</text>
<text x="4.1" y="42">A</text>
<text x="405.9" y="42">A</text>
<text x="4.1" y="111.2">B</text>
<text x="405.9" y="111.2">B</text>
<text x="4.1" y="180.3">C</text>
<text x="405.9" y="180.3">C</text>
<text x="4.1" y="249.4">D</text>
<text x="405.9" y="249.4">D</text>
<text x="4.1" y="318.6">E</text>
<text x="405.9" y="318.6">E</text>
<text x="41.6" y="419.7">1</text>
<text x="110.8" y="419.7">2</text>
<text x="179.9" y="419.7">3</text>
<text x="249.1" y="419.7">4</text>
<text x="318.2" y="419.7">5</text>
</g>
<g font-size="3.2" fill="#000080">
<text x="60.4" y="43.8">PH_EZO</text>
<text x="120.4" y="43.8">ORP_EZO</text>
<text x="178.6" y="43.8">DO_EZO</text>
<text x="238.6" y="43.8">EC_EZO</text>
<text x="298.6" y="43.8">RTD_EZO</text>
<text x="114.1" y="68.8" transform="rotate(-90 114.1 68.8)">RF1</text>
<text x="174" y="68.8" transform="rotate(-90 174 68.8)">RF2</text>
<text x="232.2" y="68.8" transform="rotate(-90 232.2 68.8)">RF4</text>
<text x="292.2" y="68.8" transform="rotate(-90 292.2 68.8)">RF3</text>
<text x="352.2" y="68.8" transform="rotate(-90 352.2 68.8)">RF6</text>
<text x="118.3" y="200.9">PRS</text>
<text x="147.2" y="202.6">PZ254V-11-05P</text>
<text x="155.3" y="199.1">CO2</text>
<text x="187.7" y="202.6">PZ254V-11-05P</text>
<text x="197.1" y="199">O2</text>
<text x="226.5" y="202.6">PZ254V-11-05P</text>
<text x="231.9" y="199">RGB1</text>
<text x="267.9" y="199">HUM</text>
<text x="91.9" y="274.8">CN8</text>
<text x="121.9" y="274.8">CN7</text>
<text x="151.9" y="274.8">CN6</text>
<text x="181.9" y="274.8">CN1</text>
<text x="211.9" y="274.8">CN10</text>
<text x="241.9" y="274.8">CN9</text>
<text x="310.1" y="292.8">R1</text>
<text x="310.1" y="296">4.7k</text>
<text x="310.1" y="305.2">R2</text>
<text x="310.1" y="308.4">4.7k</text>
<text x="91.9" y="322.5">CN5</text>
<text x="121.9" y="322.5">CN4</text>
<text x="151.9" y="322.5">CN3</text>
<text x="181.9" y="322.5">CN2</text>
<text x="211.9" y="322.5">CN12</text>
<text x="241.9" y="322.5">CN11</text>
<text x="325.6" y="327.6">U4</text>
<text x="313" y="331.4">HX PZ2.54-1X2P ZZ</text>
<text x="313" y="352.6">HX PZ2.54-1X2P ZZ</text>
<text x="325.6" y="348.8">U1</text>
</g>
<g font-size="3.2" fill="#00f">
<text x="63.1" y="53.7" transform="rotate(-90 63.1 53.7)">1</text>
<text x="64.9" y="50.2" transform="rotate(-90 64.9 50.2)">1</text>
<text x="66.7" y="53.7" transform="rotate(-90 66.7 53.7)">2</text>
<text x="68.4" y="50.2" transform="rotate(-90 68.4 50.2)">2</text>
<text x="70.2" y="53.7" transform="rotate(-90 70.2 53.7)">3</text>
<text x="72" y="50.2" transform="rotate(-90 72 50.2)">3</text>
<text x="123.1" y="53.7" transform="rotate(-90 123.1 53.7)">1</text>
<text x="124.9" y="50.2" transform="rotate(-90 124.9 50.2)">1</text>
<text x="126.6" y="53.7" transform="rotate(-90 126.6 53.7)">2</text>
<text x="128.4" y="50.2" transform="rotate(-90 128.4 50.2)">2</text>
<text x="130.2" y="53.7" transform="rotate(-90 130.2 53.7)">3</text>
<text x="131.9" y="50.2" transform="rotate(-90 131.9 50.2)">3</text>
<text x="181.3" y="53.7" transform="rotate(-90 181.3 53.7)">1</text>
<text x="183.1" y="50.2" transform="rotate(-90 183.1 50.2)">1</text>
<text x="184.9" y="53.7" transform="rotate(-90 184.9 53.7)">2</text>
<text x="186.6" y="50.2" transform="rotate(-90 186.6 50.2)">2</text>
<text x="188.4" y="53.7" transform="rotate(-90 188.4 53.7)">3</text>
<text x="190.1" y="50.2" transform="rotate(-90 190.1 50.2)">3</text>
<text x="241.3" y="53.7" transform="rotate(-90 241.3 53.7)">1</text>
<text x="243.1" y="50.2" transform="rotate(-90 243.1 50.2)">1</text>
<text x="244.8" y="53.7" transform="rotate(-90 244.8 53.7)">2</text>
<text x="246.6" y="50.2" transform="rotate(-90 246.6 50.2)">2</text>
<text x="248.4" y="53.7" transform="rotate(-90 248.4 53.7)">3</text>
<text x="250.1" y="50.2" transform="rotate(-90 250.1 50.2)">3</text>
<text x="301.3" y="53.7" transform="rotate(-90 301.3 53.7)">1</text>
<text x="303" y="50.2" transform="rotate(-90 303 50.2)">1</text>
<text x="304.8" y="53.7" transform="rotate(-90 304.8 53.7)">2</text>
<text x="306.6" y="50.2" transform="rotate(-90 306.6 50.2)">2</text>
<text x="308.3" y="53.7" transform="rotate(-90 308.3 53.7)">3</text>
<text x="310.1" y="50.2" transform="rotate(-90 310.1 50.2)">3</text>
<text x="82.6" y="65.3">5</text>
<text x="86.1" y="60.4" transform="rotate(-90 86.1 60.4)">3</text>
<text x="93.1" y="60.4" transform="rotate(-90 93.1 60.4)">4</text>
<text x="142.6" y="65.3">5</text>
<text x="146" y="60.4" transform="rotate(-90 146 60.4)">3</text>
<text x="153.1" y="60.4" transform="rotate(-90 153.1 60.4)">4</text>
<text x="200.8" y="65.3">5</text>
<text x="204.3" y="60.4" transform="rotate(-90 204.3 60.4)">3</text>
<text x="211.3" y="60.4" transform="rotate(-90 211.3 60.4)">4</text>
<text x="260.8" y="65.3">5</text>
<text x="264.2" y="60.4" transform="rotate(-90 264.2 60.4)">3</text>
<text x="271.3" y="60.4" transform="rotate(-90 271.3 60.4)">4</text>
<text x="320.8" y="65.3">5</text>
<text x="324.2" y="60.4" transform="rotate(-90 324.2 60.4)">3</text>
<text x="331.3" y="60.4" transform="rotate(-90 331.3 60.4)">4</text>
<text x="86.1" y="73" transform="rotate(-90 86.1 73)">2</text>
<text x="93.1" y="73" transform="rotate(-90 93.1 73)">1</text>
<text x="146" y="73" transform="rotate(-90 146 73)">2</text>
<text x="153.1" y="73" transform="rotate(-90 153.1 73)">1</text>
<text x="204.3" y="73" transform="rotate(-90 204.3 73)">2</text>
<text x="211.3" y="73" transform="rotate(-90 211.3 73)">1</text>
<text x="264.2" y="73" transform="rotate(-90 264.2 73)">2</text>
<text x="271.3" y="73" transform="rotate(-90 271.3 73)">1</text>
<text x="324.2" y="73" transform="rotate(-90 324.2 73)">2</text>
<text x="331.3" y="73" transform="rotate(-90 331.3 73)">1</text>
<text x="63.1" y="100.8" transform="rotate(-90 63.1 100.8)">1</text>
<text x="66.7" y="100.8" transform="rotate(-90 66.7 100.8)">2</text>
<text x="70.2" y="100.8" transform="rotate(-90 70.2 100.8)">3</text>
<text x="123.1" y="100.8" transform="rotate(-90 123.1 100.8)">1</text>
<text x="126.6" y="100.8" transform="rotate(-90 126.6 100.8)">2</text>
<text x="130.2" y="100.8" transform="rotate(-90 130.2 100.8)">3</text>
<text x="181.3" y="100.8" transform="rotate(-90 181.3 100.8)">1</text>
<text x="184.9" y="100.8" transform="rotate(-90 184.9 100.8)">2</text>
<text x="188.4" y="100.8" transform="rotate(-90 188.4 100.8)">3</text>
<text x="241.3" y="100.8" transform="rotate(-90 241.3 100.8)">1</text>
<text x="244.8" y="100.8" transform="rotate(-90 244.8 100.8)">2</text>
<text x="248.4" y="100.8" transform="rotate(-90 248.4 100.8)">3</text>
<text x="301.3" y="100.8" transform="rotate(-90 301.3 100.8)">1</text>
<text x="304.8" y="100.8" transform="rotate(-90 304.8 100.8)">2</text>
<text x="308.3" y="100.8" transform="rotate(-90 308.3 100.8)">3</text>
<text x="64.9" y="104.2" transform="rotate(-90 64.9 104.2)">1</text>
<text x="68.4" y="104.2" transform="rotate(-90 68.4 104.2)">2</text>
<text x="72" y="104.2" transform="rotate(-90 72 104.2)">3</text>
<text x="124.9" y="104.2" transform="rotate(-90 124.9 104.2)">1</text>
<text x="128.4" y="104.2" transform="rotate(-90 128.4 104.2)">2</text>
<text x="131.9" y="104.2" transform="rotate(-90 131.9 104.2)">3</text>
<text x="183.1" y="104.2" transform="rotate(-90 183.1 104.2)">1</text>
<text x="186.6" y="104.2" transform="rotate(-90 186.6 104.2)">2</text>
<text x="190.1" y="104.2" transform="rotate(-90 190.1 104.2)">3</text>
<text x="243.1" y="104.2" transform="rotate(-90 243.1 104.2)">1</text>
<text x="246.6" y="104.2" transform="rotate(-90 246.6 104.2)">2</text>
<text x="250.1" y="104.2" transform="rotate(-90 250.1 104.2)">3</text>
<text x="303" y="104.2" transform="rotate(-90 303 104.2)">1</text>
<text x="306.6" y="104.2" transform="rotate(-90 306.6 104.2)">2</text>
<text x="310.1" y="104.2" transform="rotate(-90 310.1 104.2)">3</text>
<text x="116.1" y="209" transform="rotate(-90 116.1 209)">1</text>
<text x="119.6" y="209" transform="rotate(-90 119.6 209)">2</text>
<text x="123.1" y="209" transform="rotate(-90 123.1 209)">3</text>
<text x="126.6" y="209" transform="rotate(-90 126.6 209)">4</text>
<text x="130.2" y="209" transform="rotate(-90 130.2 209)">5</text>
<text x="153.1" y="209" transform="rotate(-90 153.1 209)">1</text>
<text x="156.6" y="209" transform="rotate(-90 156.6 209)">2</text>
<text x="160.2" y="209" transform="rotate(-90 160.2 209)">3</text>
<text x="163.7" y="209" transform="rotate(-90 163.7 209)">4</text>
<text x="167.2" y="209" transform="rotate(-90 167.2 209)">5</text>
<text x="193.7" y="209" transform="rotate(-90 193.7 209)">1</text>
<text x="197.2" y="209" transform="rotate(-90 197.2 209)">2</text>
<text x="200.7" y="209" transform="rotate(-90 200.7 209)">3</text>
<text x="204.3" y="209" transform="rotate(-90 204.3 209)">4</text>
<text x="207.8" y="209" transform="rotate(-90 207.8 209)">5</text>
<text x="230.7" y="209" transform="rotate(-90 230.7 209)">1</text>
<text x="234.2" y="209" transform="rotate(-90 234.2 209)">2</text>
<text x="237.8" y="209" transform="rotate(-90 237.8 209)">3</text>
<text x="241.3" y="209" transform="rotate(-90 241.3 209)">4</text>
<text x="244.8" y="209" transform="rotate(-90 244.8 209)">5</text>
<text x="266" y="209" transform="rotate(-90 266 209)">1</text>
<text x="269.5" y="209" transform="rotate(-90 269.5 209)">2</text>
<text x="273" y="209" transform="rotate(-90 273 209)">3</text>
<text x="276.6" y="209" transform="rotate(-90 276.6 209)">4</text>
<text x="280.1" y="209" transform="rotate(-90 280.1 209)">5</text>
<text x="114.3" y="212.5" transform="rotate(-90 114.3 212.5)">1</text>
<text x="117.8" y="212.5" transform="rotate(-90 117.8 212.5)">2</text>
<text x="121.4" y="212.5" transform="rotate(-90 121.4 212.5)">3</text>
<text x="124.9" y="212.5" transform="rotate(-90 124.9 212.5)">4</text>
<text x="128.4" y="212.5" transform="rotate(-90 128.4 212.5)">5</text>
<text x="151.3" y="212.5" transform="rotate(-90 151.3 212.5)">1</text>
<text x="154.9" y="212.5" transform="rotate(-90 154.9 212.5)">2</text>
<text x="158.4" y="212.5" transform="rotate(-90 158.4 212.5)">3</text>
<text x="161.9" y="212.5" transform="rotate(-90 161.9 212.5)">4</text>
<text x="165.5" y="212.5" transform="rotate(-90 165.5 212.5)">5</text>
<text x="191.9" y="212.5" transform="rotate(-90 191.9 212.5)">1</text>
<text x="195.4" y="212.5" transform="rotate(-90 195.4 212.5)">2</text>
<text x="199" y="212.5" transform="rotate(-90 199 212.5)">3</text>
<text x="202.5" y="212.5" transform="rotate(-90 202.5 212.5)">4</text>
<text x="206" y="212.5" transform="rotate(-90 206 212.5)">5</text>
<text x="229" y="212.5" transform="rotate(-90 229 212.5)">1</text>
<text x="232.5" y="212.5" transform="rotate(-90 232.5 212.5)">2</text>
<text x="236" y="212.5" transform="rotate(-90 236 212.5)">3</text>
<text x="239.5" y="212.5" transform="rotate(-90 239.5 212.5)">4</text>
<text x="243.1" y="212.5" transform="rotate(-90 243.1 212.5)">5</text>
<text x="264.2" y="212.5" transform="rotate(-90 264.2 212.5)">1</text>
<text x="267.8" y="212.5" transform="rotate(-90 267.8 212.5)">2</text>
<text x="271.3" y="212.5" transform="rotate(-90 271.3 212.5)">3</text>
<text x="274.8" y="212.5" transform="rotate(-90 274.8 212.5)">4</text>
<text x="278.3" y="212.5" transform="rotate(-90 278.3 212.5)">5</text>
<text x="87.8" y="291.9" transform="rotate(-90 87.8 291.9)">1</text>
<text x="89.6" y="288.4" transform="rotate(-90 89.6 288.4)">1</text>
<text x="91.4" y="291.9" transform="rotate(-90 91.4 291.9)">2</text>
<text x="93.1" y="288.4" transform="rotate(-90 93.1 288.4)">2</text>
<text x="94.9" y="291.9" transform="rotate(-90 94.9 291.9)">3</text>
<text x="96.7" y="288.4" transform="rotate(-90 96.7 288.4)">3</text>
<text x="98.4" y="291.9" transform="rotate(-90 98.4 291.9)">4</text>
<text x="100.2" y="288.4" transform="rotate(-90 100.2 288.4)">4</text>
<text x="102" y="291.9" transform="rotate(-90 102 291.9)">0</text>
<text x="103.7" y="288.4" transform="rotate(-90 103.7 288.4)">0</text>
<text x="117.8" y="291.9" transform="rotate(-90 117.8 291.9)">1</text>
<text x="119.6" y="288.4" transform="rotate(-90 119.6 288.4)">1</text>
<text x="121.4" y="291.9" transform="rotate(-90 121.4 291.9)">2</text>
<text x="123.1" y="288.4" transform="rotate(-90 123.1 288.4)">2</text>
<text x="124.9" y="291.9" transform="rotate(-90 124.9 291.9)">3</text>
<text x="126.6" y="288.4" transform="rotate(-90 126.6 288.4)">3</text>
<text x="128.4" y="291.9" transform="rotate(-90 128.4 291.9)">4</text>
<text x="130.2" y="288.4" transform="rotate(-90 130.2 288.4)">4</text>
<text x="131.9" y="291.9" transform="rotate(-90 131.9 291.9)">0</text>
<text x="133.7" y="288.4" transform="rotate(-90 133.7 288.4)">0</text>
<text x="147.8" y="291.9" transform="rotate(-90 147.8 291.9)">1</text>
<text x="149.6" y="288.4" transform="rotate(-90 149.6 288.4)">1</text>
<text x="151.3" y="291.9" transform="rotate(-90 151.3 291.9)">2</text>
<text x="153.1" y="288.4" transform="rotate(-90 153.1 288.4)">2</text>
<text x="154.9" y="291.9" transform="rotate(-90 154.9 291.9)">3</text>
<text x="156.6" y="288.4" transform="rotate(-90 156.6 288.4)">3</text>
<text x="158.4" y="291.9" transform="rotate(-90 158.4 291.9)">4</text>
<text x="160.2" y="288.4" transform="rotate(-90 160.2 288.4)">4</text>
<text x="161.9" y="291.9" transform="rotate(-90 161.9 291.9)">0</text>
<text x="163.7" y="288.4" transform="rotate(-90 163.7 288.4)">0</text>
<text x="177.8" y="291.9" transform="rotate(-90 177.8 291.9)">1</text>
<text x="179.6" y="288.4" transform="rotate(-90 179.6 288.4)">1</text>
<text x="181.3" y="291.9" transform="rotate(-90 181.3 291.9)">2</text>
<text x="183.1" y="288.4" transform="rotate(-90 183.1 288.4)">2</text>
<text x="184.9" y="291.9" transform="rotate(-90 184.9 291.9)">3</text>
<text x="186.6" y="288.4" transform="rotate(-90 186.6 288.4)">3</text>
<text x="188.4" y="291.9" transform="rotate(-90 188.4 291.9)">4</text>
<text x="190.1" y="288.4" transform="rotate(-90 190.1 288.4)">4</text>
<text x="191.9" y="291.9" transform="rotate(-90 191.9 291.9)">0</text>
<text x="193.7" y="288.4" transform="rotate(-90 193.7 288.4)">0</text>
<text x="207.8" y="291.9" transform="rotate(-90 207.8 291.9)">1</text>
<text x="209.5" y="288.4" transform="rotate(-90 209.5 288.4)">1</text>
<text x="211.3" y="291.9" transform="rotate(-90 211.3 291.9)">2</text>
<text x="213.1" y="288.4" transform="rotate(-90 213.1 288.4)">2</text>
<text x="214.8" y="291.9" transform="rotate(-90 214.8 291.9)">3</text>
<text x="216.6" y="288.4" transform="rotate(-90 216.6 288.4)">3</text>
<text x="218.4" y="291.9" transform="rotate(-90 218.4 291.9)">4</text>
<text x="220.1" y="288.4" transform="rotate(-90 220.1 288.4)">4</text>
<text x="221.9" y="291.9" transform="rotate(-90 221.9 291.9)">0</text>
<text x="223.7" y="288.4" transform="rotate(-90 223.7 288.4)">0</text>
<text x="237.8" y="291.9" transform="rotate(-90 237.8 291.9)">1</text>
<text x="239.5" y="288.4" transform="rotate(-90 239.5 288.4)">1</text>
<text x="241.3" y="291.9" transform="rotate(-90 241.3 291.9)">2</text>
<text x="243.1" y="288.4" transform="rotate(-90 243.1 288.4)">2</text>
<text x="244.8" y="291.9" transform="rotate(-90 244.8 291.9)">3</text>
<text x="246.6" y="288.4" transform="rotate(-90 246.6 288.4)">3</text>
<text x="248.4" y="291.9" transform="rotate(-90 248.4 291.9)">4</text>
<text x="250.1" y="288.4" transform="rotate(-90 250.1 288.4)">4</text>
<text x="251.9" y="291.9" transform="rotate(-90 251.9 291.9)">0</text>
<text x="253.6" y="288.4" transform="rotate(-90 253.6 288.4)">0</text>
<text x="89.6" y="336" transform="rotate(-90 89.6 336)">1</text>
<text x="93.1" y="336" transform="rotate(-90 93.1 336)">2</text>
<text x="96.7" y="336" transform="rotate(-90 96.7 336)">3</text>
<text x="100.2" y="336" transform="rotate(-90 100.2 336)">4</text>
<text x="103.7" y="336" transform="rotate(-90 103.7 336)">0</text>
<text x="119.6" y="336" transform="rotate(-90 119.6 336)">1</text>
<text x="123.1" y="336" transform="rotate(-90 123.1 336)">2</text>
<text x="126.6" y="336" transform="rotate(-90 126.6 336)">3</text>
<text x="130.2" y="336" transform="rotate(-90 130.2 336)">4</text>
<text x="133.7" y="336" transform="rotate(-90 133.7 336)">0</text>
<text x="149.6" y="336" transform="rotate(-90 149.6 336)">1</text>
<text x="153.1" y="336" transform="rotate(-90 153.1 336)">2</text>
<text x="156.6" y="336" transform="rotate(-90 156.6 336)">3</text>
<text x="160.2" y="336" transform="rotate(-90 160.2 336)">4</text>
<text x="163.7" y="336" transform="rotate(-90 163.7 336)">0</text>
<text x="179.6" y="336" transform="rotate(-90 179.6 336)">1</text>
<text x="183.1" y="336" transform="rotate(-90 183.1 336)">2</text>
<text x="186.6" y="336" transform="rotate(-90 186.6 336)">3</text>
<text x="190.1" y="336" transform="rotate(-90 190.1 336)">4</text>
<text x="193.7" y="336" transform="rotate(-90 193.7 336)">0</text>
<text x="209.5" y="336" transform="rotate(-90 209.5 336)">1</text>
<text x="213.1" y="336" transform="rotate(-90 213.1 336)">2</text>
<text x="216.6" y="336" transform="rotate(-90 216.6 336)">3</text>
<text x="220.1" y="336" transform="rotate(-90 220.1 336)">4</text>
<text x="223.7" y="336" transform="rotate(-90 223.7 336)">0</text>
<text x="239.5" y="336" transform="rotate(-90 239.5 336)">1</text>
<text x="243.1" y="336" transform="rotate(-90 243.1 336)">2</text>
<text x="246.6" y="336" transform="rotate(-90 246.6 336)">3</text>
<text x="250.1" y="336" transform="rotate(-90 250.1 336)">4</text>
<text x="253.6" y="336" transform="rotate(-90 253.6 336)">0</text>
<text x="324.1" y="335.2">1</text>
<text x="87.8" y="339.5" transform="rotate(-90 87.8 339.5)">1</text>
<text x="91.4" y="339.5" transform="rotate(-90 91.4 339.5)">2</text>
<text x="94.9" y="339.5" transform="rotate(-90 94.9 339.5)">3</text>
<text x="98.4" y="339.5" transform="rotate(-90 98.4 339.5)">4</text>
<text x="102" y="339.5" transform="rotate(-90 102 339.5)">0</text>
<text x="117.8" y="339.5" transform="rotate(-90 117.8 339.5)">1</text>
<text x="121.4" y="339.5" transform="rotate(-90 121.4 339.5)">2</text>
<text x="124.9" y="339.5" transform="rotate(-90 124.9 339.5)">3</text>
<text x="128.4" y="339.5" transform="rotate(-90 128.4 339.5)">4</text>
<text x="131.9" y="339.5" transform="rotate(-90 131.9 339.5)">0</text>
<text x="147.8" y="339.5" transform="rotate(-90 147.8 339.5)">1</text>
<text x="151.3" y="339.5" transform="rotate(-90 151.3 339.5)">2</text>
<text x="154.9" y="339.5" transform="rotate(-90 154.9 339.5)">3</text>
<text x="158.4" y="339.5" transform="rotate(-90 158.4 339.5)">4</text>
<text x="161.9" y="339.5" transform="rotate(-90 161.9 339.5)">0</text>
<text x="177.8" y="339.5" transform="rotate(-90 177.8 339.5)">1</text>
<text x="181.3" y="339.5" transform="rotate(-90 181.3 339.5)">2</text>
<text x="184.9" y="339.5" transform="rotate(-90 184.9 339.5)">3</text>
<text x="188.4" y="339.5" transform="rotate(-90 188.4 339.5)">4</text>
<text x="191.9" y="339.5" transform="rotate(-90 191.9 339.5)">0</text>
<text x="207.8" y="339.5" transform="rotate(-90 207.8 339.5)">1</text>
<text x="211.3" y="339.5" transform="rotate(-90 211.3 339.5)">2</text>
<text x="214.8" y="339.5" transform="rotate(-90 214.8 339.5)">3</text>
<text x="218.4" y="339.5" transform="rotate(-90 218.4 339.5)">4</text>
<text x="221.9" y="339.5" transform="rotate(-90 221.9 339.5)">0</text>
<text x="237.8" y="339.5" transform="rotate(-90 237.8 339.5)">1</text>
<text x="241.3" y="339.5" transform="rotate(-90 241.3 339.5)">2</text>
<text x="244.8" y="339.5" transform="rotate(-90 244.8 339.5)">3</text>
<text x="248.4" y="339.5" transform="rotate(-90 248.4 339.5)">4</text>
<text x="251.9" y="339.5" transform="rotate(-90 251.9 339.5)">0</text>
<text x="324.1" y="338.7">2</text>
<text x="327.6" y="336.9">1</text>
<text x="327.6" y="340.5">2</text>
<text x="324.1" y="356.3">1</text>
<text x="324.1" y="359.9">2</text>
<text x="327.6" y="358.1">1</text>
<text x="327.6" y="361.6">2</text>
</g>
</svg>
